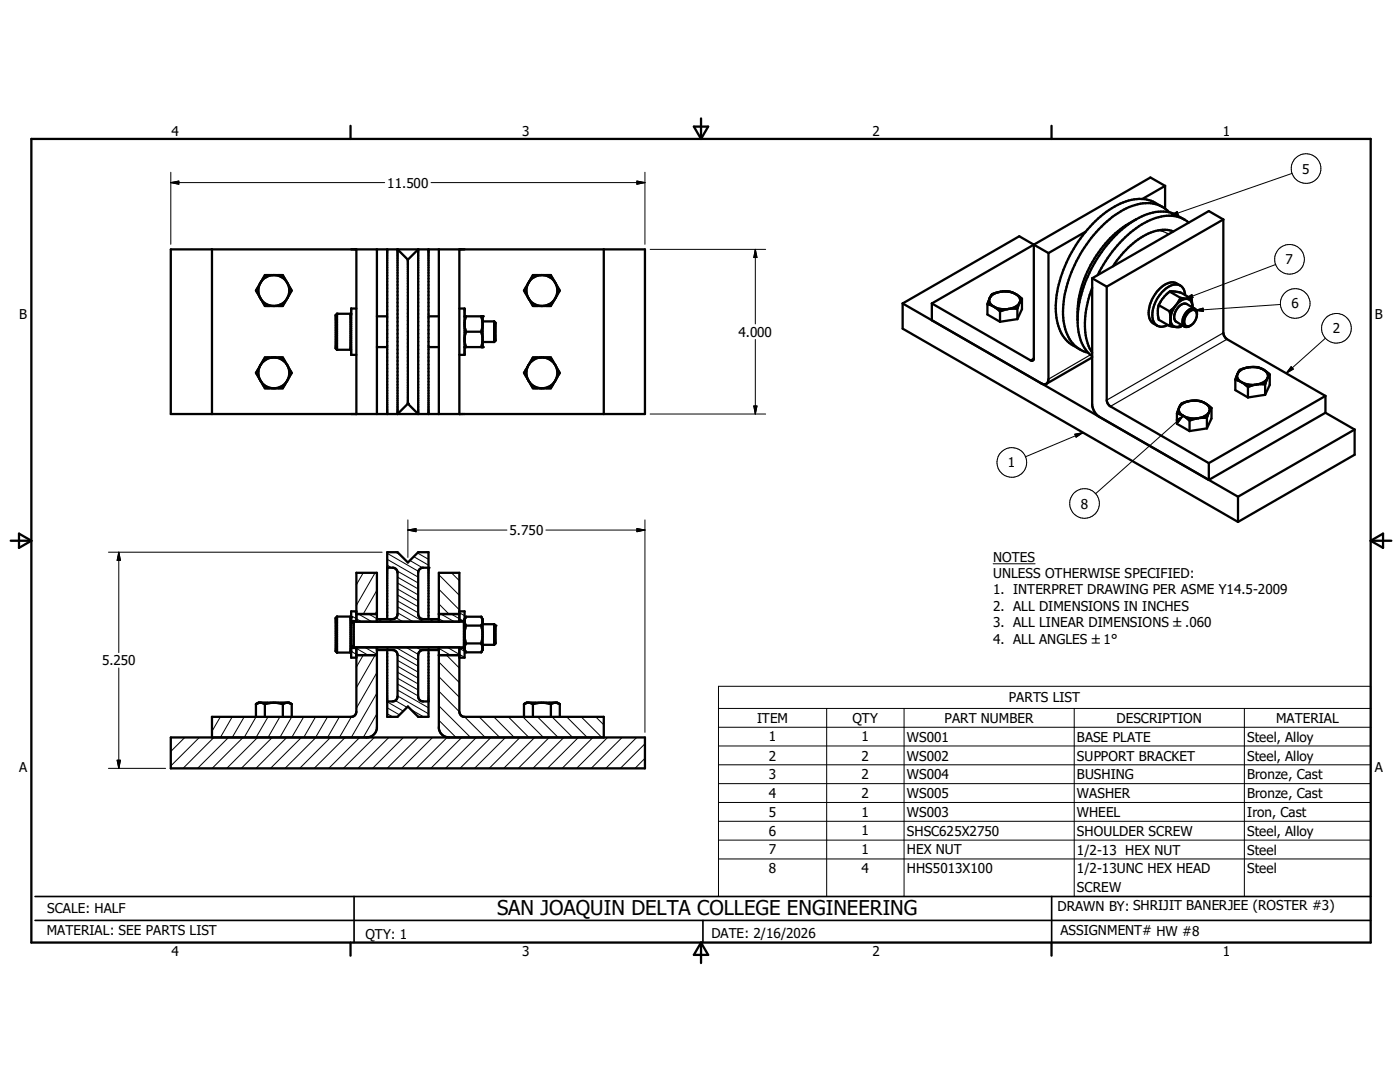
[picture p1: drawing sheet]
<svg xmlns="http://www.w3.org/2000/svg" width="279mm" height="216mm" viewBox="0 0 279 216" stroke-linecap="round" stroke-linejoin="round" font-family="sans-serif">
<g fill="none" stroke="#000" stroke-width=".2">
<path d="M34.1 36.4h42.7M34.1 36.4l1.6-.3v.7zM34.1 34.4v14.3M86 36.4h42.7M127.1 36.1l1.6 .3-1.6 .4zM128.7 34.4v14.3M257.9 34.6l-24.4 8.4M129.8 49.8h23M150.7 49.8v14.8M150.7 49.8l.4 1.6h-.7zM233.5 43l1.4-.8 .2 .6zM236.5 59.7l1.4-.9 .2 .6z"/>
<path d="M254.6 52.8l-18.1 6.9M150.7 67.7v14.9M238.5 61.9l1.6-.4 .1 .7zM255.5 60.8l-17 1.1M257.7 73.2l.4 .5-1.4 .8zM264.5 67.5l-7.8 7M129.8 82.6h23M150.4 81h.7l-.4 1.6zM214.5 86.7l1.6-.4-1.3 .9zM216.1 86.3l-11.4 4.8M234.7 83.8l1.5-.8-1 1.3zM236.2 83l-17.5 15.5"/>
<path d="M21.6 110.2h54.7M23.7 110.2v20M23.7 110.2l.3 1.6h-.6zM72.5 114.3l-1.4 2.4M74.9 114.3l-3.8 6.5M75.2 117.8l-2.7 4.7M77.3 112.8l.8 .5M77.3 111.6l6.2 3.6M77.3 110.4l6.2 3.6M79 110.2l.9 .5M79.2 113.9l4.3 2.4M79.3 118.7l4.2 2.4"/>
<path d="M79.3 116.3l4.2 2.4M79.3 119.9l4.2 2.4M79.3 117.5l4.2 2.4M79.3 115.2l4.2 2.3M81.4 105.8h19.8M81.4 105.8l1.6-.3v.6zM81.4 103.7v7.5M81.8 111.8l2.5 1.5M82.6 111.1l2.9 1.7M83.3 110.3l2.2 1.3M85.1 110.2l.4 .2M87.6 117.6l4.1 4.1"/>
<path d="M87.6 114.7l4.1 4.1M90.1 114.3l1.6 1.6M108.9 105.8h19.8M127.1 105.5l1.6 .3-1.6 .3zM128.7 103.7v42.4M198.2 112.5h8.4M23.7 133.3v20M70.1 122.9l2 1.1M70.1 131.2h.1M70.1 130l1.3 .7M70.6 122l.5 .3M71 129.3l2.4 1.4"/>
<path d="M71.5 122.5l2.7 1.5M72.5 130.7l-1.4 2.4M72.8 129.2l2.4 1.4M73.6 122.5l1.6 1M74.9 130.7l-3.8 6.5M74.9 129.2l.9 .5M75.2 134.2l-4.1 7.1M75.2 138.3l-5.1 8.9M75.2 121.9l-.3 .6M75.4 123.5l.9 .5M76.9 129.2l.9 .5M77.4 123.5l.9 .5"/>
<path d="M78.9 139.8l2.3 1.4M79 123.2l1.4 .8M79 129.2l4.5 2.6M79.3 130.5l4.2 2.4M79.3 138.9l6.2 3.5M79.3 137.7l6.2 3.5M79.3 136.5l4.2 2.4M79.3 135.3l4.2 2.4M79.3 134.1l4.2 2.4M79.3 132.9l4.2 2.4M79.3 131.8l4.2 2.3M79.3 122.3l3.1 1.7"/>
<path d="M79.3 121.1l5.2 2.9M81.1 129.2l2.4 1.4M83.1 129.2l1 .6M85.2 129.2l.9 .5M85.4 140h.1M85.7 123.5l.9 .5M87.2 129.2l2.7 1.5M87.6 137.9l4.1 4.1M87.6 135l4.1 4.1M87.6 132.1l4.1 4.1M87.6 120.5l2 2M87.6 123.5l1 .5"/>
<path d="M87.6 130.6l.2 .1M88 122.5l2.7 1.5M89.1 130.7l2.6 2.6M89.3 129.2l3.4 2M90 122.5l2.5 1.4M91.3 129.2l1.4 .8M91.7 122.3l1 .6M143.4 136.9h130.2v42h-130.2zM21.6 153.3h11.4M23.4 151.7h.6l-.3 1.6zM36.9 147.2l-2.8 2.7M39.8 147.2l-5.7 5.6"/>
<path d="M42.7 147.2l-6.2 6.1M44 143l-1.7 2.9M45.6 147.2l-6.2 6.1M46.3 143l-2.3 4.2M48.5 147.2l-6.2 6.1M48.7 143l-2.4 4.2M51.1 143l-2.4 4.2M51.4 147.2l-6.1 6.1M53.5 143l-2.4 4.2M54.3 147.2l-6.1 6.1M55.9 143l-2.4 4.2M57.2 147.2l-6.1 6.1"/>
<path d="M58.2 143l-2.3 4.2M60.2 147.2l-6.2 6.1M60.6 143l-2.4 4.2M63 143l-2.4 4.2M63.1 147.2l-6.2 6.1M65.4 143l-2.4 4.2M66 147.2l-6.2 6.1M67.7 143l-2.3 4.2M68.9 147.2l-6.2 6.1M70.1 143l-2.4 4.2M71.8 147.2l-6.2 6.1M74.7 147.2l-6.2 6.1"/>
<path d="M75.2 142.4l-2.7 4.8M77.3 142.4l1.1 .6M77.3 141.2l2.4 1.5M77.3 140l3.2 1.9M77.6 147.2l-6.2 6.1M80.5 147.2l-6.1 6.1M82 141.6l2.5 1.4M83.4 147.2l-6.1 6.1M86.3 147.2l-6.1 6.1M87.6 143.7l3.4 3.5M87.6 140.8l6.3 6.4M89.2 147.2l-6.1 6.1"/>
<path d="M92.2 147.2l-6.2 6.1M92.7 143l4.1 4.2M95.1 147.2l-6.2 6.1M95.6 143l4.1 4.2M98 147.2l-6.2 6.1M98.5 143l4.1 4.2M100.9 147.2l-6.2 6.1M101.4 143l4.2 4.2M103.8 147.2l-6.2 6.1M104.3 143l4.2 4.2M106.7 147.2l-6.2 6.1M107.3 143l4.1 4.2"/>
<path d="M109.6 147.2l-6.2 6.1M110.2 143l4.1 4.2M112.5 147.2l-6.1 6.1M113.1 143l4.1 4.2M115.4 147.2l-6.1 6.1M116 143l4.1 4.2M118.3 147.2l-6.1 6.1M118.9 143l1.6 1.6M121.3 147.2l-6.2 6.1M124.2 147.2l-6.2 6.1M127.1 147.2l-6.2 6.1M128.7 151.3l-2 2"/>
<path d="M128.7 148.4l-4.9 4.9M143.4 141.4h130.2M143.4 145.1h130.2M143.4 148.9h130.2M143.4 152.6h130.2M143.4 156.4h130.2M165 141.4v37.5M180.4 141.4v37.5M214.4 141.4v37.5M248.3 141.4v37.5M143.4 160.1h130.2M143.4 163.9h130.2"/>
<path d="M143.4 167.6h130.2M143.4 171.4h130.2"/>
<circle cx="260.7" cy="33.6" r="2.96"/>
<circle cx="257.4" cy="51.7" r="2.96"/>
<circle cx="258.5" cy="60.6" r="2.97"/>
<circle cx="266.7" cy="65.5" r="2.96"/>
<circle cx="201.9" cy="92.3" r="2.96"/>
<circle cx="216.5" cy="100.5" r="2.96"/>
</g>
<g fill="none" stroke="#000" stroke-width=".46">
<path d="M6.3 27.7h267.3v160.4h-267.3zM70 25.1v2.6M138.5 25.3h2.8l-1.4 2.4zM139.9 23.6v4.1M209.9 25.1v2.6M232.5 37.1l-2.9-1.7-43.6 25.1M232.5 37.1v4.5M232.5 37.1l-4.5 2.6M34.1 49.8h94.6v32.8h-94.6zM42.3 49.8v32.8M52 56.4l.9-1.5h3.5l.9 1.5M52 56.4l-.9 1.6 .9 1.5"/>
<path d="M52 59.5l.9 1.6h3.5l.9-1.6M52 56.4a3.1 3.1 0 0 1 5.3 0M52 59.5a3.1 3.1 0 0 0 5.3 0M52 56.4a3.1 3.1 0 0 0 0 3.1M57.3 56.4l.9 1.6-.9 1.5M57.3 56.4a3.1 3.1 0 0 1 0 3.1M71.1 49.8v32.8M75.2 49.8v32.8M77.3 49.8v32.8M81.4 51.8l-2.1-2v32.8l2.1-2M81.4 51.8l2.1-2v32.8l-2.1-2M81.4 51.8v28.8"/>
<path d="M85.5 49.8v32.8M87.6 49.8v32.8M91.7 49.8v32.8M105.5 56.4l.9-1.5h3.5l.9 1.5M105.5 59.5l.9 1.6h3.5l.9-1.6M105.5 56.4l-.9 1.6 .9 1.5M105.5 59.5a3.1 3.1 0 0 0 5.3 0M105.5 56.4a3.1 3.1 0 0 0 0 3.1M105.5 56.4a3.1 3.1 0 0 1 5.3 0M110.8 56.4l.9 1.6-.9 1.5M110.8 56.4a3.1 3.1 0 0 1 0 3.1M120.5 49.8v32.8"/>
<path d="M197.5 59.5l-.4 1.2M197.5 59.5a1.33 1.33 0 0 0 .8 1.7M197.6 59.3l-.1 .2M199.7 58.2h1.7l1.3 .5M199.7 58.2a3.1 3.1 0 0 0-1.9 .8l-.2 .3M199.7 58.2a3.1 3.1 0 0 0-2.1 1.1M200.5 58.1l-.8 .1M200.7 58.1l1.2 .2 .8 .4M202.7 58.7l1.3 .9M202.7 58.7a1.33 1.33 0 0 1 .8 1.7M204 59.6v2.1l-1 2M204 59.6l-.5 .8"/>
<path d="M206.3 48.8l-2.9-1.7-23.3 13.4M206.3 48.8v22.8l-.1 .3h-.6l-19.6-11.4M206.3 48.8l2.9 1.7M209.2 50.5v25.2l-.1 .5-.3 .4M216.7 46.2l-7.5 4.3M218 55.5l2.9 1.7M218 55.5v25.4a3.3 3.3 0 0 0 1.4 2.3M218 57.4a16.8 16.8 0 0 0-.7 11.7l.7 1.3M220.9 57.2v22.8a1.44 1.44 0 0 0 .7 1.1l19.6 11.3M226.7 43.8a22.7 22.7 0 0 0-11.1 14.5l-.4 2-.2 3.6M232 41.3l-1.4-.8a7.6 7.6 0 0 0-7.6 .4 25.4 25.4 0 0 0-12.1 18 11.2 11.2 0 0 0 1.8 8.8l1 1 1.9 1M233.3 42.3a6.6 6.6 0 0 0-7.4-1.2 21.9 21.9 0 0 0-10.7 10.4 21.5 21.5 0 0 0-2.9 13.1 6.6 6.6 0 0 0 4.8 5.8"/>
<path d="M233.4 58.2l.7-.1 1.5 .3 2.2 1.2M233.4 58.2l2.2 1.2M233.4 58.2l-1 .9-1.2 1.8M234.2 46.2a7.7 7.7 0 0 0-7 1.6 19.9 19.9 0 0 0-5.1 5.3M235.5 57a2.18 2.18 0 0 1 1 1.9M235.5 57a2.97 2.97 0 0 0-3.3 1 6.6 6.6 0 0 0-2.1 6l.4 .7 .4 .3M235.5 57a2.97 2.97 0 0 0-4.2 .8 6.4 6.4 0 0 0-1.9 5.8l.4 .7 1.1 .7M235.6 59.4l1.5 .3 .7-.1M235.6 59.4l-.9 1.5M236.4 43.8l-1.5-.8a8.2 8.2 0 0 0-8.2 .8 25.5 25.5 0 0 0-11.6 20.6 8.2 8.2 0 0 0 2.9 6.7M237.2 44.4a7 7 0 0 0-7.7-.5 23.2 23.2 0 0 0-10.4 11M237.8 59.6l.2 1.7"/>
<path d="M244.1 43.8v22.6l.2 .7 .6 .6 19.6 11.3M244.1 43.8l-2.9-1.7-23.2 13.4M244.1 43.8l-23.2 13.4M52 75.9l.9 1.6h3.5l.9-1.6M52 72.9l.9-1.6h3.5l.9 1.6M52 72.9l-.9 1.5 .9 1.5M52 72.9a3.1 3.1 0 0 0 0 3M52 72.9a3.1 3.1 0 0 1 5.3 0M57.3 72.9l.9 1.5-.9 1.5M57.3 75.9a3.1 3.1 0 0 1-5.2 .3M57.3 72.9a3.1 3.1 0 0 1 0 3M67.3 62.6v7.2"/>
<path d="M67.3 62.6l-.3 .3v6.6l.3 .3M67.3 69.8h2.7M67.3 62.6h2.7M70 62.6v7.2M70 62.6l.1 .1M70.1 69.7l-.1 .1M71.1 61.6h-1v9.2h1M75.2 69.3h2.1M75.2 63.1h2.1M85.5 69.3h2.1M85.5 63.1h2.1M91.7 61.6h1v9.2h-1"/>
<path d="M92.7 63.1h3.6v6.2h-3.6M92.7 65l.3 1.2M92.7 68.1l.3 1.2M93 63.1l-.3 1.2M93 66.2h3M93 66.2l-.3 1.2M96 63.1l.3 1.2M96 66.2l.3 1.2M96.3 64.1h2.3M96.3 68.2h2.3M96.3 65l-.3 1.2M96.3 68.1l-.3 1.2"/>
<path d="M98.6 64.1v4.1M98.6 64.1l.3 .3v3.6l-.3 .2M105.5 75.9l.9 1.6h3.5l.9-1.6M105.5 72.9l.9-1.6h3.5l.9 1.6M105.5 72.9l-.7 1.1a.47 .47 0 0 0 0 .8l.7 1.1M105.5 75.9a3.1 3.1 0 0 0 5.3 0M105.5 72.9a3.1 3.1 0 0 0 0 3M105.6 72.6a3.1 3.1 0 0 1 5.2 .3M110.8 72.9l.7 1.1a.47 .47 0 0 1 0 .8l-.7 1.1M110.8 72.9a3.1 3.1 0 0 1 0 3M180.1 60.5v5.1l67 38.5M180.1 60.5l67 38.6"/>
<path d="M186 60.5v3.4l21.8 12.6 .5 .2 .5-.1M197.1 60.7l1.2 .5M197.1 60.7v2.1l2.5 1.4M198.3 61.2l1.3 .9M198.3 61.2l1.4 .4h1.6M199.6 62.1v2.1M201.3 61.6l-1.7 .5M203 61.6h-1.7M203 63.7l-3.4 .5M203 61.6v2.1M203.5 60.4l-.5 1.2M203.5 60.4a2.92 2.92 0 0 1-2.2 1.2"/>
<path d="M218 71.3l-9.2 5.3M231.2 60.9l2.2 1.2M231.2 60.9l-.1 1 .1 1.9 2.2 1.2M233.1 64.8a2.07 2.07 0 0 1-2.2 .2M233.4 62.1l.2 1.6-.2 1.3M233.4 65l1.3 .2M234.7 60.9a3.8 3.8 0 0 0-.8 3.9l.3 .3 .5 .1M234.7 60.9a2.28 2.28 0 0 1 2.7-1.1l.4 .5 .2 .6M234.7 60.9l-1.3 1.2M235.9 64.9l-1.2 .3M236 64.9l-.4 .3h-.9M237.2 62.3a.93 .93 0 0 1 1.3-.4 .93 .93 0 0 1 .3 1.3 2.22 2.22 0 0 1-1.9 1.9 1.44 1.44 0 0 1-.2-2.2z"/>
<path d="M237.5 80a3.8 3.8 0 0 1 3 .5M237.5 80l-.4 .1a2.09 2.09 0 0 0-1.5 .7l-.3 .5M237.5 80a2.81 2.81 0 0 0-2.2 1.3M238.3 79.9l-.8 .1M238.4 61.6l-1.6-.9a2.08 2.08 0 0 0-2.3 1.6 1.72 1.72 0 0 0 .1 1.8l1.8 1.1M238.5 79.9l1.2 .2 .8 .4M238.9 62.8a.96 .96 0 0 0-.5-1.2 .96 .96 0 0 0-1.2 .3 2.8 2.8 0 0 0-1.1 3 1.01 1.01 0 0 0 1.5 0M246.5 75.8l1.3 .5M246.5 75.8v2l2.6 1.5M247 74.6l-.5 1.2M247 74.6a1.32 1.32 0 0 0 .8 1.7M247.8 76.3l1.3 .9"/>
<path d="M247.8 76.3a4.7 4.7 0 0 0 3 .4M249.1 77.2v2.1M249.2 73.3h.3a3.7 3.7 0 0 1 2.7 .5M249.2 73.3l-.4 .1a2.23 2.23 0 0 0-1.6 .7l-.2 .5M249.2 73.3a2.72 2.72 0 0 0-2.2 1.3M250 73.2l-.8 .1M250.1 73.2l1 .1 1.1 .5M250.8 76.7l-1.7 .5M252.2 73.8l1.2 .9M252.2 73.8a1.36 1.36 0 0 1 .7 1.7M252.5 76.7h-1.7M252.5 78.8l-3.4 .5"/>
<path d="M252.5 76.7v2.1M252.9 75.5l-.4 1.2M252.9 75.5a2.8 2.8 0 0 1-2.1 1.2M253.4 74.7v2.1l-.9 2M253.4 74.7l-.5 .8M264.5 79v3.4M264.5 79l-23.3 13.4M234.9 82.5v2.1l2.5 1.4M234.9 82.5l1.3 .5M235.3 81.3l-.4 1.2M235.3 81.3a1.31 1.31 0 0 0 .9 1.7M236.2 83l1.2 .9"/>
<path d="M236.2 83a4.5 4.5 0 0 0 2.9 .5M237.4 83.9v2.1M239.1 83.5l-1.7 .4M240.5 80.5l1.3 .9M240.7 80.6a1.26 1.26 0 0 1 .6 1.6M240.9 85.5l-3.5 .5M240.9 83.4v2.1M240.9 83.4l-1.8 .1M241.3 82.2l-.4 1.2M241.3 82.2a2.74 2.74 0 0 1-2.2 1.3M241.8 81.4v2.1l-.9 2M241.8 81.4l-.5 .8"/>
<path d="M247.1 99.1v5M264.5 82.4l5.8 3.3M264.5 82.4l-23.3 13.4v-3.4M270.3 85.7l-23.2 13.4M270.3 85.7v5l-23.2 13.4M2.1 107.9h4.2M3.8 106.5l2.5 1.4-2.5 1.4zM77.3 113.3h1.2a1.01 1.01 0 0 1 .8 1v8.2a.99 .99 0 0 1-1 1h-3.1M85.5 113.3h-1.4l-.4 .3-.2 .5v8.6a1.01 1.01 0 0 0 1 .8h3.1M273.6 107.9h4.1M273.6 107.9l2.4-1.4v2.8zM67.3 123v7.2"/>
<path d="M67.3 123l-.3 .3v6.7l.3 .2M67.3 130.2h2.7M67.3 123h2.7M70 123v7.2M70 123l.1 .2M70.1 123.9h1M70.1 129.3h1M70.1 130.1l-.1 .1M70.1 128.9h.5M70.1 124.3h.5M71.1 124v-9.7h4.1v9.7M71.1 129.2v12.8a1.06 1.06 0 0 1-.8 1h-28v4.2"/>
<path d="M71.1 122h-1v9.2h1M71.1 130.7h4.1M71.1 122.5h4.1M75.2 129.2v16.2a2.08 2.08 0 0 1-2 1.8M75.2 129.7h3.3a1.01 1.01 0 0 1 .8 1v8.2a.99 .99 0 0 1-1 1.1h-1M77.3 123.5v-13.3h2l2.1 2 2.1-2h2v13.3M77.3 129.7v13.3h2l2.1-2 2.1 2h2v-13.3M87.6 124v-9.7h4.1v9.7M87.6 129.2v16.2a2.08 2.08 0 0 0 2 1.8M87.6 129.7h-3.3l-.5 .2-.3 .5v8.7a1.01 1.01 0 0 0 1 .9h1M87.6 130.7h4.1M87.6 122.5h4.1"/>
<path d="M91.7 129.2v12.8a1.06 1.06 0 0 0 .8 1h28v4.2M91.7 122h1v9.2h-1M91.7 123.9h1M91.7 129.3h1M92.6 124h-22v5.2h22M92.6 124v5.2M92.6 124l.1 .2M92.7 124.1l.3 .7M92.7 127l.3 1.4M92.7 129.5l.3 .7M92.7 129.7l.3 .5M93 128.4l-.4 .8"/>
<path d="M93 123.1h3M93 130.2h3M93 123.1l-.3 .6M93 124.8h3M93 124.8l-.3 1.4M93 128.4h3M93 123.1l-.3 .4M96 123.1l.3 .4v6.2l-.3 .5M96 123.1l.3 .6M96 124.8l.3 1.4M96 128.4l.3 .7M96.3 124.6h2.3"/>
<path d="M96.3 128.7h2.3M96.3 124.1l-.3 .7M96.3 127l-.3 1.4M96.3 129.5l-.3 .7M98.6 124.6v4.1M98.6 124.6l.3 .2v3.6l-.3 .3M34.1 147.2h94.6v6.1h-94.6zM51.1 140.5v2.5M51.1 140.5l.2-.1a1.56 1.56 0 0 1 1.6 .1M51.1 140.5l.5-.3h6.1l.5 .3M52.9 140.5v2.5M52.9 140.5a5.9 5.9 0 0 1 3.5 0"/>
<path d="M56.4 140.5v2.5M56.4 140.5l.3-.1a1.62 1.62 0 0 1 1.5 .1M58.2 140.5v2.5M104.6 140.5l.5-.3h6.1l.5 .3M104.6 140.5v2.5M104.6 140.5l.2-.1a1.56 1.56 0 0 1 1.6 .1M106.4 140.5a5.9 5.9 0 0 1 3.5 0M106.4 140.5v2.5M109.9 140.5v2.5M109.9 140.5l.3-.1a1.63 1.63 0 0 1 1.5 .1M111.7 140.5v2.5M70 188.1v2.6"/>
<path d="M139.9 188.1v4.1M139.9 188.1l1.4 2.4h-2.8zM209.9 188.1v2.6"/>
</g>
<g fill="#000">
<circle cx="67" cy="62.9" r=".23"/>
<circle cx="67.3" cy="62.6" r=".23"/>
<circle cx="70" cy="62.6" r=".23"/>
<circle cx="92.7" cy="63.1" r=".23"/>
<circle cx="92.7" cy="69.3" r=".23"/>
<circle cx="96.3" cy="63.1" r=".23"/>
<circle cx="96.3" cy="69.3" r=".23"/>
<circle cx="81.4" cy="80.6" r=".23"/>
<circle cx="77.3" cy="113.3" r=".23"/>
<circle cx="85.5" cy="113.3" r=".23"/>
<circle cx="70.1" cy="123.2" r=".23"/>
<circle cx="70.6" cy="129.2" r=".23"/>
<circle cx="92.6" cy="129.2" r=".23"/>
<circle cx="98.9" cy="124.8" r=".23"/>
</g>
<path d="M231.1 46l1.1 .2 1 .5M206.3 71.4l-.7 .5M217.6 70.8l-8.4 4.9M244.1 66.4l-23.2 13.4M244.9 67.7l-23.3 13.4" fill="none" stroke="#000" stroke-width=".23"/>
<path d="M7 178.9h266.6M70.7 178.9v9.2M209.9 178.9v9.2M7 183.7h266.6M140.3 183.7v4.4" fill="none" stroke="#000" stroke-width=".33"/>
<g fill="#000" stroke="#000" stroke-width=".2">
<path d="M34.1 36.4l1.6-.3v.7zM127.1 36.1l1.6 .3-1.6 .4zM150.7 49.8l.4 1.6h-.7zM233.5 43l1.4-.8 .2 .6zM236.5 59.7l1.4-.9 .2 .6zM238.5 61.9l1.6-.4 .1 .7zM257.7 73.2l.4 .5-1.4 .8zM150.4 81h.7l-.4 1.6zM214.5 86.7l1.6-.4-1.3 .9zM234.7 83.8l1.5-.8-1 1.3zM23.7 110.2l.3 1.6h-.6zM81.4 105.8l1.6-.3v.6z"/>
<path d="M127.1 105.5l1.6 .3-1.6 .3zM23.4 151.7h.6l-.3 1.6z"/>
</g>
<text font-size="4.1" x="99.2" y="182.7">SAN JOAQUIN DELTA COLLEGE ENGINEERING</text>
<g font-size="2.7">
<text x="34.2" y="27.1">4</text>
<text x="104.2" y="27.1">3</text>
<text x="174.1" y="27.1">2</text>
<text x="244" y="27.1">1</text>
<text x="259.9" y="34.6">5</text>
<text x="77.3" y="37.5">11.500</text>
<text x="256.6" y="52.7">7</text>
<text x="3.8" y="63.7">B</text>
<text x="257.7" y="61.6">6</text>
<text x="274.4" y="63.7">B</text>
<text x="147.4" y="67.2">4.000</text>
<text x="266" y="66.5">2</text>
<text x="201.2" y="93.3">1</text>
<text x="215.7" y="101.5">8</text>
<text x="101.7" y="106.8">5.750</text>
<text x="198.2" y="112.1">NOTES</text>
<text x="198.2" y="115.4">UNLESS OTHERWISE SPECIFIED:</text>
<text x="198.2" y="118.6">1. INTERPRET DRAWING PER ASME Y14.5-2009</text>
<text x="198.2" y="121.9">2. ALL DIMENSIONS IN INCHES</text>
<text x="198.2" y="125.2">3. ALL LINEAR DIMENSIONS `.060</text>
<text x="198.2" y="128.5">4. ALL ANGLES `1°</text>
<text x="20.4" y="132.7">5.250</text>
<text x="201.3" y="140.1">PARTS LIST</text>
<text x="151.1" y="144.2">ITEM</text>
<text x="153.5" y="148">1</text>
<text x="170.1" y="144.2">QTY</text>
<text x="172" y="148">1</text>
<text x="181" y="148">WS001</text>
<text x="188.5" y="144.2">PART NUMBER</text>
<text x="214.9" y="148">BASE PLATE</text>
<text x="222.8" y="144.2">DESCRIPTION</text>
<text x="248.9" y="148">Steel, Alloy</text>
<text x="254.7" y="144.2">MATERIAL</text>
<text x="3.8" y="154">A</text>
<text x="153.5" y="151.8">2</text>
<text x="153.5" y="155.5">3</text>
<text x="172" y="151.8">2</text>
<text x="172" y="155.5">2</text>
<text x="181" y="151.8">WS002</text>
<text x="181" y="155.5">WS004</text>
<text x="214.9" y="151.8">SUPPORT BRACKET</text>
<text x="214.9" y="155.5">BUSHING</text>
<text x="248.9" y="151.8">Steel, Alloy</text>
<text x="248.9" y="155.5">Bronze, Cast</text>
<text x="274.4" y="154">A</text>
<text x="153.5" y="159.2">4</text>
<text x="172" y="159.2">2</text>
<text x="181" y="159.2">WS005</text>
<text x="214.9" y="159.2">WASHER</text>
<text x="248.9" y="159.2">Bronze, Cast</text>
<text x="153.5" y="163">5</text>
<text x="153.5" y="166.7">6</text>
<text x="172" y="163">1</text>
<text x="172" y="166.7">1</text>
<text x="181" y="163">WS003</text>
<text x="181" y="166.7">SHSC625X2750</text>
<text x="214.9" y="163">WHEEL</text>
<text x="214.9" y="166.7">SHOULDER SCREW</text>
<text x="248.9" y="163">Iron, Cast</text>
<text x="248.9" y="166.8">Steel, Alloy</text>
<text x="153.5" y="170.5">7</text>
<text x="172" y="170.5">1</text>
<text x="181" y="170.5">HEX NUT</text>
<text x="214.9" y="170.5">1/2-13 HEX NUT</text>
<text x="248.9" y="170.5">Steel</text>
<text x="153.5" y="174.3">8</text>
<text x="172" y="174.2">4</text>
<text x="181" y="174.3">HHS5013X100</text>
<text x="214.9" y="174.3">1/2-13UNC HEX HEAD</text>
<text x="214.9" y="178">SCREW</text>
<text x="248.9" y="174.3">Steel</text>
<text x="9.4" y="182.1">SCALE: HALF</text>
<text x="211" y="181.8">DRAWN BY: SHRIJIT BANERJEE (ROSTER #3)</text>
<text x="9.4" y="186.6">MATERIAL: SEE PARTS LIST</text>
<text x="34.2" y="190.7">4</text>
<text x="72.9" y="187.3">QTY: 1</text>
<text x="104.2" y="190.7">3</text>
<text x="142" y="187.2">DATE: 2/16/2026</text>
<text x="174.1" y="190.7">2</text>
<text x="211.6" y="186.6">ASSIGNMENT# HW #8</text>
<text x="244" y="190.7">1</text>
</g>
</svg>
